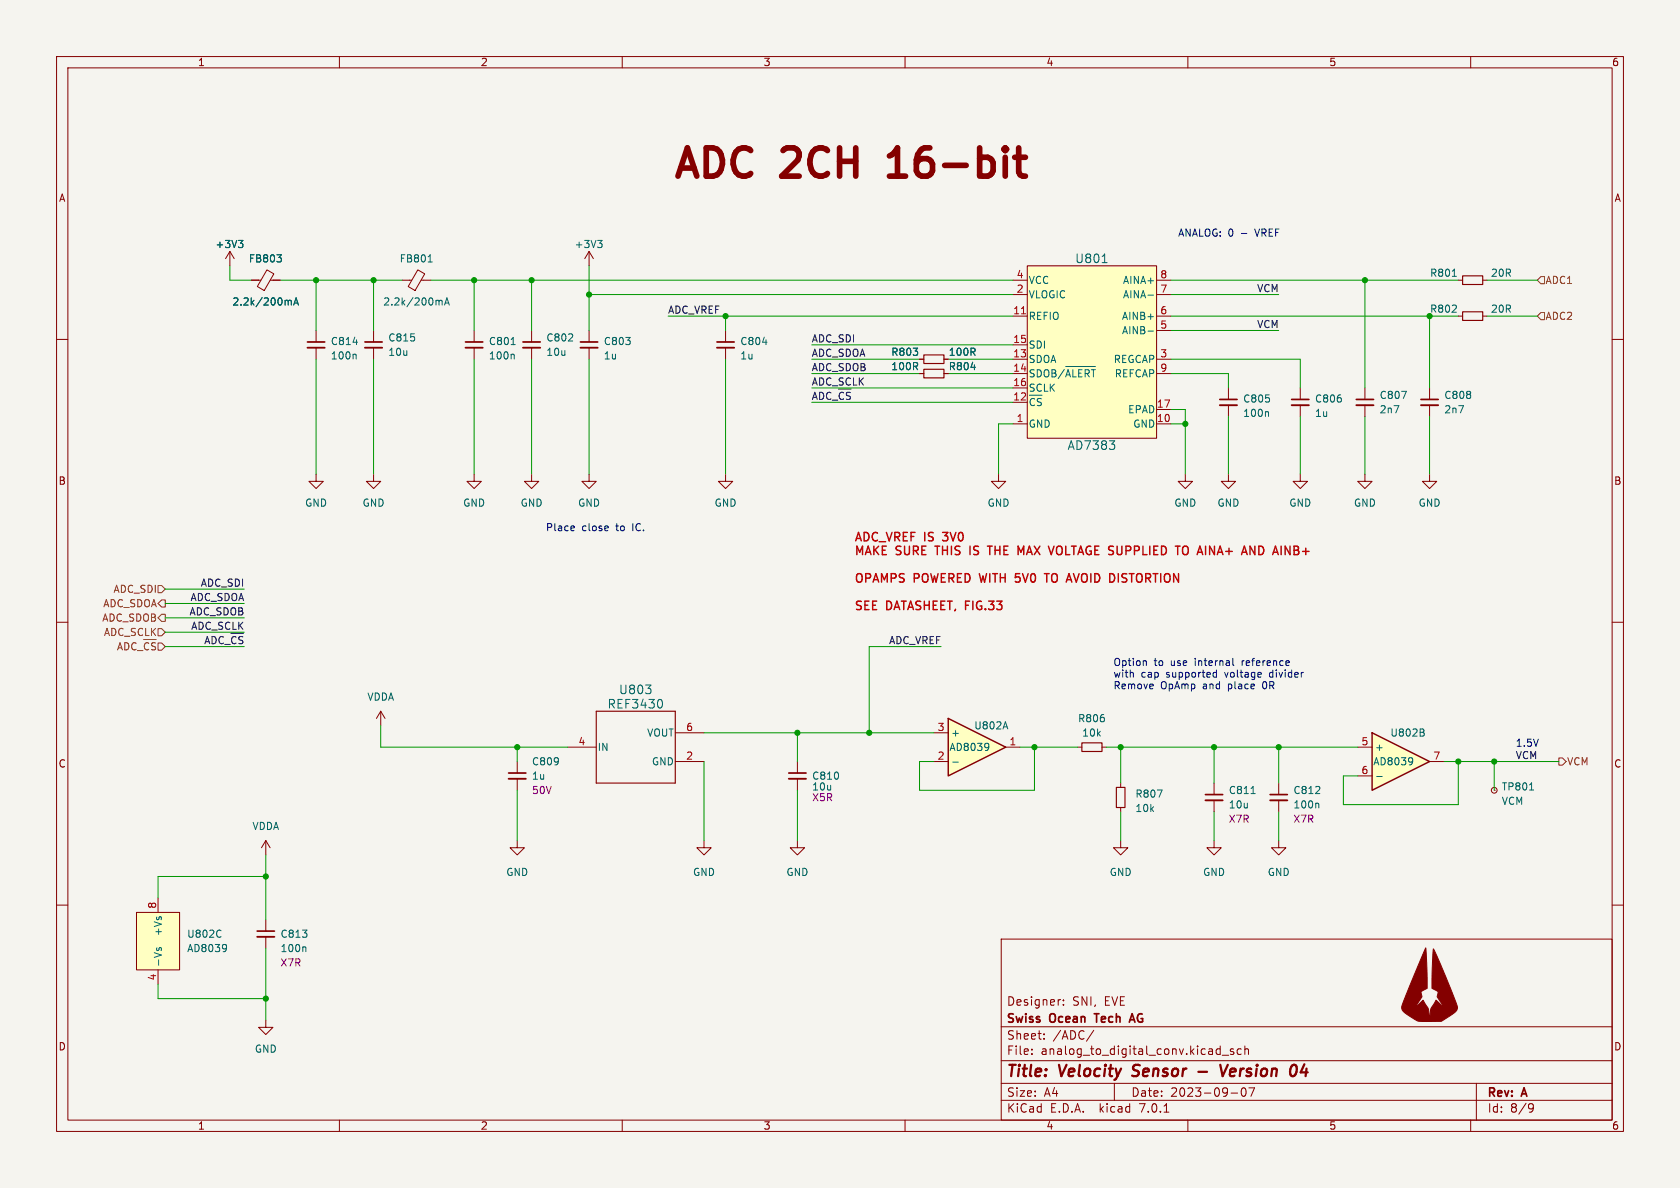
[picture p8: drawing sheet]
<svg xmlns="http://www.w3.org/2000/svg" width="297mm" height="210mm" viewBox="0 0 297 210" stroke-linecap="round" stroke-linejoin="round" font-family="sans-serif">
<path d="M0 0h297v210h-297z" fill="#f5f4ef" stroke="#f5f4ef" stroke-width=".18"/>
<g fill="none" stroke="#840000" stroke-width=".18">
<path d="M10 10h277v190h-277zM12 12h273v186h-273zM60 10v2M110 10v2M160 10v2M210 10v2M260 10v2M10 60h2M257.8 49.5h.8M257.8 55.9h.8M262.1 49.5h.8M262.1 55.9h.8"/>
<path d="M285 60h2M104.1 83.8v1.3h1.3l-1.3 1.3-1.2-1.3h1.2M10 110h2M285 110h2M198.1 138.4v.8M10 160h2M198.1 142.7v.8M285 160h2M177 166h108v32h-108zM187.4 176.7h.1M188 177.6v.1M188 176.8v.1"/>
<path d="M60 198v2M110 198v2M160 198v2M177 194.5h108M177 191.5h108M177 187.5h108M177 181.5h108M182.4 186.3v.1M182.4 185.5v.1M184.6 183.6v.1M184.6 182.8v.1M193.4 182.1l-1.3 2"/>
<path d="M197 191.5v3M205.8 196.6h.8M210 198v2M216.1 186.5h1.1M217.6 193.2h1.2M218.1 185.5l-.4-.1-.2 .2 .1 .2 .5 .2v.3h-.6M219.4 185.5l-.4-.1-.3 .3v.4l.2 .2h.5M219.6 192.4l.2-.1a.81 .81 0 0 1 .6 .6 .81 .81 0 0 1-.3 .8l-.2 .1a.81 .81 0 0 1-.6-.6 .81 .81 0 0 1 .3-.8zM220.1 185.5l.2-.1 .3 .1 .1 .9M220.1 184.9v1.5M220.8 192.3h1l-.7 1.5M260 198v2"/>
<path d="M261 191.5v6.5M270.5 195.1l.5 .1a.99 .99 0 0 1-.4 1.4h-.2M271.1 195.7l-.2 .3h-.4"/>
</g>
<path d="M200.1 190.1l.3 .1M211.9 189.5h1.5M215.7 188.2l.4 2 1-2M228.9 188.2a1.3 1.3 0 0 1-.1 1.9" fill="none" stroke="#840000" stroke-width=".4"/>
<path d="M193.4 179.2h.9M199.6 180.7l.5-1.5 .5 1.5M199.8 180.3h.7" fill="none" stroke="#840000" stroke-width=".3"/>
<path d="M258.6 48.8h3.5v1.5h-3.5zM258.6 55.1h3.5v1.5h-3.5zM197.4 139.2h1.5v3.5h-1.5z" fill="none" stroke="#840000" stroke-width=".2"/>
<path d="M256.8 48.8h.7" fill="none" stroke="#006464" stroke-width=".18"/>
<path d="M167.6 127l10.2 5.1-10.2 5.1z" fill="#ffffc2"/>
<path d="M167.6 127l10.2 5.1-10.2 5.1z" fill="none" stroke="#840000" stroke-width=".25"/>
<g fill="none" stroke="#840000" stroke-width=".18">
<path d="M40.6 44.5l-.7 1.2M40.6 44.5v2.5M40.6 44.5l.8 1.2M83.8 58.4v2.1M179.1 55.9h2.5M179.1 52.1h2.5M179.1 49.5h2.5M181.6 47h22.9v30.5h-22.9zM204.5 55.9h2.5M204.5 52.1h2.5M204.5 49.5h2.5M204.5 58.4h2.5"/>
<path d="M83.8 61.5v2M179.1 74.9h2.5M179.1 71.1h2.5M179.1 63.5h2.5M179.1 66h2.5M179.1 61h2.5M179.1 68.6h2.5M204.5 74.9h2.5M204.5 63.5h2.5M204.5 66h2.5M204.5 72.4h2.5M217.2 68.6v2"/>
<path d="M217.2 71.6v2.1M229.9 68.6v2M229.9 71.6v2.1M241.3 68.6v2M241.3 71.6v2.1M252.7 68.6v2M252.7 71.6v2.1M94 83.8v1.3h1.2l-1.2 1.3-1.3-1.3h1.3M176.5 83.8v1.3h1.3l-1.3 1.3-1.2-1.3h1.2M209.5 83.8v1.3h1.3l-1.3 1.3-1.2-1.3h1.2M217.2 83.8v1.3h1.2l-1.2 1.3-1.3-1.3h1.3M229.9 83.8v1.3h1.2l-1.2 1.3-1.3-1.3h1.3"/>
<path d="M241.3 83.8v1.3h1.3l-1.3 1.3-1.3-1.3h1.3M252.7 83.8v1.3h1.3l-1.3 1.3-1.2-1.3h1.2M141 134.6v2.1M141 137.7v2M165.1 134.6h2.5M165.1 129.5h2.5M177.8 132.1h2.5M190.5 132.1h.8M194.8 132.1h.8M214.6 138.4v2.1M226.1 138.4v2.1M264.2 139.7h.1"/>
<path d="M27.9 158.8v2.5M141 148.6v1.3h1.2l-1.2 1.2-1.3-1.2h1.3M198.1 148.6v1.3h1.3l-1.3 1.2-1.3-1.2h1.3M214.6 148.6v1.3h1.3l-1.3 1.2-1.2-1.2h1.2M214.6 141.5v2M226.1 148.6v1.3h1.2l-1.2 1.2-1.3-1.2h1.3M226.1 141.5v2M24.1 161.3h7.6v10.2h-7.6zM27.9 171.5v2.5M47 162.6v2M47 165.6v2"/>
<circle cx="264.2" cy="139.7" r=".51"/>
</g>
<g fill="none" stroke="#006464" stroke-width=".18">
<path d="M42.2 42.5h.7l-.4 .5M42.7 43l.2 .2v.3l-.2 .3M194.9 46.4h.8M202.9 58.5h1M202.9 52.2h1M90.4 60.9h.7M90.7 62.6l.2 .2v.7M182.8 65.4h-.5l-.2 .2M182.9 70.6l-.4-.2-.3 .3M184 65.7l-.1-.3h-.5v1.2M184.1 70.5l-.5-.1-.2 .3M184.6 65.8a.42 .42 0 0 1 .4-.5 .42 .42 0 0 1 .4 .5"/>
<path d="M186.6 65.6l-.2-.2h-.4v1.2M188.2 65.3l-1.1 1.6M188.4 66.6l.4-1.2 .4 1.2M188.4 64.8h5.3M189.7 65.4v1.2M191.3 65.4h-.6v1.2M192.6 65.6l-.3-.2h-.5v1.2M192.9 65.4h.8M193.3 65.4v1.2M196.1 77.9h1l-.5 .6M197 78.6v.7M224.1 72.8l.2 .2v.6"/>
<path d="M168.5 134.7h.9M174.7 131.5a1.07 1.07 0 0 1-.1 1M174.8 131.9l-.1 .2M270.4 139.7h.7M221.2 140.3h.7M233 142l.1 .2v.6M27.7 167.6v.3M28.1 167.9l.1-.3 .1-.1 .2 .2v.2M39.9 167l.1 .1a1.07 1.07 0 0 1-.1 1M40 167.5l-.1 .2M53.9 167.4l.2 .2v.6"/>
</g>
<g fill="#ffffc2" stroke="#ffffc2" stroke-width=".18">
<path d="M181.6 47h22.9v30.5h-22.9z"/>
<path d="M24.1 161.3h7.6v10.2h-7.6z"/>
</g>
<path d="M180.6 55.5h.7" fill="none" stroke="#a90000" stroke-width=".18"/>
<path d="M82.3 61.5h3M215.6 71.6h3.1M228.3 71.6h3.1M239.8 71.6h3M251.2 71.6h3.1M139.4 137.7h3.1M213.1 141.5h3.1M224.5 141.5h3.1M45.5 165.6h3" fill="none" stroke="#840000" stroke-width=".33"/>
<path d="M82.3 60.5h3M215.6 70.6h3.1M228.3 70.6h3.1M239.8 70.6h3M251.2 70.6h3.1M139.4 136.7h3.1M213.1 140.5h3.1M224.5 140.5h3.1M45.5 164.6h3" fill="none" stroke="#840000" stroke-width=".3"/>
<path d="M191.3 131.3h3.5v1.5h-3.5z" fill="none" stroke="#840000" stroke-width=".2"/>
<path d="M252.1 167.6l.2 7.1-1.1 .6 .2 .9-1.5 2.2 1.7-1.6 .2 .4a3.6 3.6 0 0 1 .9 2.8l.1-.1a4.3 4.3 0 0 1 1.1-3.1l1.6 1.6-1.4-2.2 .2-.9-1.1-.6 .2-7 3.1 7.2a11.5 11.5 0 0 1 1.1 3.4l-.4 .6-2.4 1.7h-2a4.2 4.2 0 0 1-2.4-.2l-.3-.2a5.9 5.9 0 0 1-2.3-1.9v-.3l.5-1.5z" fill="#840000" stroke="#840000" stroke-width=".18"/>
<path d="M242.6 129.5l10.1 5.1-10.1 5.1z" fill="#ffffc2"/>
<path d="M242.6 129.5l10.1 5.1-10.1 5.1z" fill="none" stroke="#840000" stroke-width=".25"/>
<g fill="none" stroke="#840000" stroke-width=".18">
<path d="M44.4 49.5h1.7M47.2 47.7l1.2 .7-1.7 3-1.2-.8zM47.8 49.5h1.7M55.9 58.4v2.1M66 58.4v2.1M71.1 49.5h1.7M73.9 47.7l1.2 .7-1.7 3-1.2-.8zM74.4 49.5h1.8M94 58.4v2.1M104.1 44.5l-.7 1.2M104.1 44.5v2.5M104.1 58.4v2.1"/>
<path d="M104.1 44.5l.8 1.2M128.3 58.4v2.1M55.9 61.5v2M66 61.5v2M94 61.5v2M104.1 61.5v2M128.3 61.5v2M162.6 63.5h.7M162.6 66h.7M166.9 63.5h.7M166.9 66h.7M55.9 83.8v1.3h1.2l-1.2 1.3-1.3-1.3h1.3"/>
<path d="M66 83.8v1.3h1.3l-1.3 1.3-1.2-1.3h1.2M83.8 83.8v1.3h1.3l-1.3 1.3-1.3-1.3h1.3M128.3 83.8v1.3h1.2l-1.2 1.3-1.3-1.3h1.3M67.3 125.7l.8 1.3M67.3 125.7v2.6M67.3 125.7l-.8 1.3M91.4 134.6v2.1M91.4 137.7v2M100.3 132.1h5.1M119.4 134.6h5.1M119.4 129.5h5.1M240 132.1h2.6"/>
<path d="M240 137.2h2.6M252.7 134.6h2.6M47 148.6l.8 1.3M47 148.6v2.5M47 148.6l-.8 1.3M91.4 148.6v1.3h1.3l-1.3 1.2-1.2-1.2h1.2M124.5 148.6v1.3h1.2l-1.2 1.2-1.3-1.2h1.3M47 180.3v1.3h-1.3l1.3 1.3 1.3-1.3h-1.3"/>
</g>
<g fill="none" stroke="#006464" stroke-width=".18">
<path d="M42.2 42.5h.7l-.4 .5M42.7 43l.2 .2v.3l-.2 .3M49 45h.7l-.4 .5M49.7 45.6v.6M51 53.1h.4l.1 .8M51.9 53.9l.4-1.2 .5 1.2M52 53.6h.6M75.7 46.3h.7M77.7 53.1h.4l.1 .8M78.6 53.9l.4-1.2 .4 1.2M78.7 53.6h.6M105.7 42.5h.7l-.4 .5"/>
<path d="M106.2 43l.2 .2v.3l-.2 .3M62.8 62.6l.2 .2v.7M117 123.8l.1 .4-.1 .8M243.4 137.3h.9M249.6 134l.1 .1a1.07 1.07 0 0 1-.1 1M249.7 134.5l-.1 .2M251.7 129.5l.1 .2-.1 .4M251.7 129v.3"/>
</g>
<path d="M54.4 61.5h3M64.5 61.5h3.1M92.5 61.5h3M102.6 61.5h3.1M126.7 61.5h3.1M89.9 137.7h3.1" fill="none" stroke="#840000" stroke-width=".33"/>
<path d="M54.4 60.5h3M64.5 60.5h3.1M92.5 60.5h3M102.6 60.5h3.1M126.7 60.5h3.1M89.9 136.7h3.1" fill="none" stroke="#840000" stroke-width=".3"/>
<path d="M163.3 62.7h3.6v1.6h-3.6zM163.3 65.3h3.6v1.5h-3.6zM105.4 125.7h14v12.7h-14z" fill="none" stroke="#840000" stroke-width=".2"/>
<g fill="none" stroke="#725600" stroke-width=".18">
<path d="M272.4 48.9h.6v1.3h-.6l-.6-.7zM272.4 55.2h.6v1.3h-.6l-.6-.6zM20.8 114.9l.4-1.3 .4 1.3M22.7 113.9l-.2-.2-.4-.1v1.3M24.1 113.7l-.4-.1-.4 .3M26.3 113.7l-.4-.1-.3 .3M27.5 113.7l-.5-.1-.2 .3M27.9 111.1h.7l.6 .7-.6 .6h-.7zM27.9 113.7h.7l.6 .6-.6 .6h-.7zM27.9 103.5h.7l.6 .6-.6 .7h-.7zM28.6 108.6h.6v1.3h-.6l-.7-.7zM28.6 106h.6v1.3h-.6l-.7-.6z"/>
<path d="M275.6 134h.6l.7 .6-.7 .7h-.6z"/>
</g>
<path d="M171.5 96.5v1.5M174.6 96.5h.8M175 96.5v1.5M209.1 97.8l.3 .2h.3M209.7 96.5h-.3l-.3 .3M221 96.5l.8 1.5v-1.5M184.6 101.4h.9M185.1 101.4v1.5" fill="none" stroke="#c20000" stroke-width=".25"/>
<path d="M101.5 93v.3l-.6 .1M202.5 116.8l.2 .2v.6M214.6 119.6h.5M214.6 118.9h.5M215.1 118.4v1.3M218 116.4v1.1l.1 .1M222.9 118.9l.1 .3-.6 .1M227.8 116.8l.1 .3-.6 .1M227.9 117.6h-.1" fill="none" stroke="#0000c2" stroke-width=".18"/>
<path d="M157.2 31.1h2.9M157.7 27.3l-.5 .3M179.4 27.8h1.9M180.1 30.4l.2 .5 .5 .2h.5" fill="none" stroke="#840000" stroke-width="1"/>
<g fill="none" stroke="#009600" stroke-width=".18">
<path d="M40.6 47v2.5h3.8M49.5 49.5h21.6M55.9 49.5v8.9M66 49.5v8.9M76.2 49.5h102.9M83.8 49.5v8.9M94 49.5v8.9M104.1 47v11.4M104.1 52.1h75M118.1 55.9h61M128.3 55.9v2.5M207 49.5h50.8"/>
<path d="M207 58.4h19.1M207 52.1h19.1M207 55.9h50.8M241.3 49.5v19.1M252.7 55.9v12.7M262.9 49.5h8.9M262.9 55.9h8.9M55.9 63.5v20.3M66 63.5v20.3M83.8 63.5v20.3M94 63.5v20.3M104.1 63.5v20.3"/>
<path d="M128.3 63.5v20.3M143.5 63.5h19.1M143.5 66h19.1M143.5 71.1h35.6M143.5 61h35.6M143.5 68.6h35.6M167.6 63.5h11.5M167.6 66h11.5M179.1 74.9h-2.6v8.9M207 63.5h22.9v5.1M207 66h10.2v2.6M207 74.9h2.5"/>
<path d="M207 72.4h2.5v11.4M217.2 73.7v10.1M229.9 73.7v10.1M241.3 73.7v10.1M252.7 73.7v10.1M29.2 114.3h14M29.2 111.8h14M29.2 104.1h14M29.2 106.7h14M29.2 109.2h14M166.4 114.3h-12.7v15.2M67.3 128.3v3.8h33"/>
<path d="M91.4 132.1v2.5M91.4 139.7v8.9M124.5 129.5h40.6M124.5 134.6v14M141 129.5v5.1M141 139.7v8.9M180.3 132.1h10.2M182.9 132.1v7.6h-20.3v-5.1h2.5M195.6 132.1h44.4M198.1 132.1v6.3M214.6 132.1v6.3M226.1 132.1v6.3"/>
<path d="M255.3 134.6h20.3M257.8 134.6v7.6h-20.3v-5h2.5M264.2 134.6v5.1M47 151.1v11.5M47 154.9h-19.1v3.9M198.1 143.5v5.1M214.6 143.5v5.1M226.1 143.5v5.1M27.9 174v2.5h19.1M47 167.6v12.7"/>
</g>
<g fill="#009600" stroke="#009600" stroke-width=".18">
<circle cx="182.9" cy="132.1" r=".46"/>
<circle cx="141" cy="129.5" r=".46"/>
<circle cx="153.7" cy="129.5" r=".46"/>
<circle cx="226.1" cy="132.1" r=".46"/>
<circle cx="83.8" cy="49.5" r=".46"/>
<circle cx="66" cy="49.5" r=".46"/>
<circle cx="55.9" cy="49.5" r=".46"/>
<circle cx="94" cy="49.5" r=".46"/>
<circle cx="264.2" cy="134.6" r=".46"/>
<circle cx="257.8" cy="134.6" r=".46"/>
<circle cx="214.6" cy="132.1" r=".46"/>
<circle cx="198.1" cy="132.1" r=".46"/>
<circle cx="47" cy="154.9" r=".46"/>
<circle cx="91.4" cy="132.1" r=".46"/>
<circle cx="47" cy="176.5" r=".46"/>
<circle cx="241.3" cy="49.5" r=".46"/>
<circle cx="252.7" cy="55.9" r=".46"/>
<circle cx="209.5" cy="74.9" r=".46"/>
<circle cx="128.3" cy="55.9" r=".46"/>
<circle cx="104.1" cy="52.1" r=".46"/>
</g>
<g font-size="7" fill="#840000">
<text x="119.4" y="31.8">ADC 2CH</text>
<text x="159.3" y="31.8">16-bit</text>
</g>
<g font-size="2.8" fill="#840000">
<text x="178" y="190.8">Title:</text>
<text x="187.4" y="190.8">Velocity</text>
<text x="201" y="190.8">Sensor</text>
<text x="217.7" y="190.8">Version</text>
<text x="230.6" y="190.8">04</text>
</g>
<g font-size="2.1" fill="#006464">
<text x="190" y="46.7">U801</text>
<text x="188.7" y="79.7">AD7383</text>
<text x="107.3" y="125.4">REF3430</text>
<text x="109.4" y="122.9">U803</text>
</g>
<g font-size="2.1" fill="#c20000">
<text x="151.1" y="95.8">ADC_VREF IS</text>
<text x="167.1" y="95.8">3V0</text>
<text x="151.1" y="98.2">MAKE SURE</text>
<text x="165.8" y="98.2">THIS</text>
<text x="172.1" y="98.2">IS</text>
<text x="175.8" y="98.2">THE MAX VOLTAGE SUPPLIED</text>
<text x="210.3" y="98.2">TO AINA+</text>
<text x="222.7" y="98.2">AND AINB+</text>
<text x="151.1" y="103.1">OPAMPS POWERED WITH 5V0</text>
<text x="151.1" y="108">SEE DATASHEET, FIG.33</text>
<text x="185.8" y="103.1">TO AVOID DISTORTION</text>
</g>
<g font-size="2.1" fill="#840000">
<text x="178" y="177.9">Designer:</text>
<text x="189.6" y="177.9">SNI,</text>
<text x="195.2" y="177.9">EVE</text>
<text x="178" y="183.9">Sheet:</text>
<text x="178" y="181.1">Swiss</text>
<text x="185.7" y="181.1">Ocean</text>
<text x="186.2" y="183.9">/ADC/</text>
<text x="194.2" y="181.1">Tech</text>
<text x="200.9" y="181.1">AG</text>
<text x="178" y="186.6">File:</text>
<text x="184" y="186.6">analog_to_digital_conv.kicad_sch</text>
<text x="178" y="196.8">KiCad</text>
<text x="178" y="194">Size:</text>
<text x="184.6" y="194">A4</text>
<text x="185.7" y="196.8">E.D.A.</text>
<text x="194.4" y="196.8">kicad</text>
<text x="200" y="194">Date:</text>
<text x="201.5" y="196.8">7.0.1</text>
<text x="206.9" y="194">2023-09-07</text>
<text x="263" y="194.2">Rev:</text>
<text x="263" y="196.8">Id:</text>
<text x="267" y="196.8">8/9</text>
<text x="269.2" y="194.2">A</text>
</g>
<g font-size="1.8" fill="#840000">
<text x="35" y="11.8">1</text>
<text x="85" y="11.8">2</text>
<text x="135" y="11.8">3</text>
<text x="185" y="11.8">4</text>
<text x="235" y="11.8">5</text>
<text x="285" y="11.8">6</text>
<text x="10.4" y="35.8">A</text>
<text x="285.4" y="35.8">A</text>
<text x="10.3" y="85.8">B</text>
<text x="285.3" y="85.8">B</text>
<text x="10.3" y="135.8">C</text>
<text x="285.3" y="135.8">C</text>
<text x="10.3" y="185.8">D</text>
<text x="285.3" y="185.8">D</text>
<text x="35" y="199.8">1</text>
<text x="85" y="199.8">2</text>
<text x="135" y="199.8">3</text>
<text x="185" y="199.8">4</text>
<text x="235" y="199.8">5</text>
<text x="285" y="199.8">6</text>
</g>
<g font-size="1.8" fill="#0000c2">
<text x="208.3" y="41.9">ANALOG: 0</text>
<text x="219.4" y="41.9">-</text>
<text x="222.1" y="41.9">VREF</text>
<text x="96.5" y="94">Place</text>
<text x="102.9" y="94">close</text>
<text x="109" y="94">to</text>
<text x="112" y="94">IC.</text>
<text x="196.8" y="117.8">Option</text>
<text x="196.8" y="119.9">with</text>
<text x="201.8" y="119.9">cap</text>
<text x="204.1" y="117.8">to</text>
<text x="206.2" y="119.9">supported</text>
<text x="207" y="117.8">use</text>
<text x="211.4" y="117.8">internal</text>
<text x="216.7" y="119.9">voltage</text>
<text x="219.8" y="117.8">reference</text>
<text x="224.7" y="119.9">divider</text>
<text x="196.8" y="121.9">Remove</text>
<text x="205.2" y="121.9">OpAmp</text>
<text x="212.7" y="121.9">and</text>
<text x="217.2" y="121.9">place</text>
<text x="223.5" y="121.9">0R</text>
<text x="268" y="132.1">1.5V</text>
</g>
<g font-size="1.8" fill="#006464">
<text x="38" y="44">+3V3</text>
<text x="43.9" y="46.5">FB803</text>
<text x="70.6" y="46.5">FB801</text>
<text x="101.5" y="44">+3V3</text>
<text x="181.9" y="52.9">VLOGIC</text>
<text x="181.9" y="50.4">VCC</text>
<text x="198.4" y="52.9">AINA-</text>
<text x="198.4" y="50.4">AINA+</text>
<text x="252.8" y="49.1">R801</text>
<text x="263.5" y="49.1">20R</text>
<text x="41" y="54.2">2.2k/200mA</text>
<text x="67.7" y="54.2">2.2k/200mA</text>
<text x="181.9" y="56.7">REFIO</text>
<text x="198.2" y="59.2">AINB-</text>
<text x="198.2" y="56.7">AINB+</text>
<text x="252.8" y="55.4">R802</text>
<text x="263.5" y="55.4">20R</text>
<text x="58.4" y="61.2">C814</text>
<text x="58.4" y="63.7">100n</text>
<text x="68.6" y="60.5">C815</text>
<text x="68.6" y="63.1">10u</text>
<text x="86.4" y="61.2">C801</text>
<text x="86.4" y="63.7">100n</text>
<text x="96.5" y="60.5">C802</text>
<text x="96.5" y="63.1">10u</text>
<text x="106.7" y="61.2">C803</text>
<text x="106.7" y="63.7">1u</text>
<text x="130.8" y="61.2">C804</text>
<text x="130.8" y="63.7">1u</text>
<text x="157.5" y="63.1">R803</text>
<text x="157.5" y="65.6">100R</text>
<text x="167.7" y="63.1">100R</text>
<text x="167.7" y="65.6">R804</text>
<text x="181.9" y="64.3">SDOA</text>
<text x="181.9" y="61.8">SDI</text>
<text x="196.8" y="64.3">REGCAP</text>
<text x="181.9" y="67.5">SDOB/~{ALERT}</text>
<text x="181.9" y="69.4">SCLK</text>
<text x="197" y="66.9">REFCAP</text>
<text x="219.7" y="71.3">C805</text>
<text x="232.4" y="71.3">C806</text>
<text x="243.8" y="70.7">C807</text>
<text x="255.3" y="70.7">C808</text>
<text x="181.9" y="75.8">GND</text>
<text x="181.9" y="72.6">~{CS}</text>
<text x="199.3" y="73.2">EPAD</text>
<text x="200.2" y="75.8">GND</text>
<text x="219.7" y="73.9">100n</text>
<text x="232.4" y="73.9">1u</text>
<text x="243.8" y="73.2">2n7</text>
<text x="255.3" y="73.2">2n7</text>
<text x="53.9" y="89.7">GND</text>
<text x="64" y="89.7">GND</text>
<text x="81.8" y="89.7">GND</text>
<text x="92" y="89.7">GND</text>
<text x="102.1" y="89.7">GND</text>
<text x="126.3" y="89.7">GND</text>
<text x="174.5" y="89.7">GND</text>
<text x="207.6" y="89.7">GND</text>
<text x="215.2" y="89.7">GND</text>
<text x="227.9" y="89.7">GND</text>
<text x="239.3" y="89.7">GND</text>
<text x="250.7" y="89.7">GND</text>
<text x="64.9" y="124">VDDA</text>
<text x="114.3" y="130.4">VOUT</text>
<text x="168.1" y="130.4">+</text>
<text x="172.2" y="129.1">U802A</text>
<text x="190.5" y="127.8">R806</text>
<text x="191.3" y="130.4">10k</text>
<text x="245.7" y="130.4">U802B</text>
<text x="94" y="135.4">C809</text>
<text x="94" y="138">1u</text>
<text x="105.7" y="132.9">IN</text>
<text x="115.1" y="135.4">GND</text>
<text x="143.5" y="138">C810</text>
<text x="167.8" y="132.9">AD8039</text>
<text x="242.7" y="135.4">AD8039</text>
<text x="243.1" y="132.9">+</text>
<text x="200.7" y="141.2">R807</text>
<text x="200.7" y="143.7">10k</text>
<text x="217.2" y="140.5">C811</text>
<text x="217.2" y="143.1">10u</text>
<text x="228.6" y="140.5">C812</text>
<text x="228.6" y="143.1">100n</text>
<text x="265.4" y="139.9">TP801</text>
<text x="265.4" y="142.4">VCM</text>
<text x="44.6" y="146.9">VDDA</text>
<text x="89.4" y="155">GND</text>
<text x="122.5" y="155">GND</text>
<text x="139" y="155">GND</text>
<text x="196.1" y="155">GND</text>
<text x="212.6" y="155">GND</text>
<text x="224.1" y="155">GND</text>
<text x="28.8" y="165.6" transform="rotate(-90 28.8 165.6)">+Vs</text>
<text x="33" y="165.9">U802C</text>
<text x="49.5" y="165.9">C813</text>
<text x="28.8" y="170.9" transform="rotate(-90 28.8 170.9)">-Vs</text>
<text x="33" y="168.5">AD8039</text>
<text x="49.5" y="168.5">100n</text>
<text x="45" y="186.2">GND</text>
</g>
<g font-size="1.8" fill="#a90000">
<text x="179.7" y="51.8">2</text>
<text x="179.7" y="49.3">4</text>
<text x="205.1" y="51.8">7</text>
<text x="205.1" y="49.3">8</text>
<text x="179.1" y="55.6">11</text>
<text x="205.1" y="58.2">5</text>
<text x="205.1" y="55.6">6</text>
<text x="179.1" y="63.2">13</text>
<text x="179.1" y="65.8">14</text>
<text x="179.1" y="60.7">15</text>
<text x="205.1" y="63.2">3</text>
<text x="205.1" y="65.8">9</text>
<text x="179.1" y="70.9">12</text>
<text x="179.1" y="68.3">16</text>
<text x="179.7" y="74.7">1</text>
<text x="204.5" y="74.7">10</text>
<text x="204.5" y="72.1">17</text>
<text x="102.2" y="131.8">4</text>
<text x="121.3" y="129.3">6</text>
<text x="165.7" y="129.3">3</text>
<text x="178.4" y="131.8">1</text>
<text x="240.6" y="131.8">5</text>
<text x="121.3" y="134.4">2</text>
<text x="165.7" y="134.4">2</text>
<text x="240.6" y="136.9">6</text>
<text x="253.3" y="134.4">7</text>
<text x="27.7" y="160.7" transform="rotate(-90 27.7 160.7)">8</text>
<text x="27.7" y="173.4" transform="rotate(-90 27.7 173.4)">4</text>
</g>
<g font-size="1.8" fill="#0f0f0f">
<text x="222.1" y="51.7">VCM</text>
<text x="118.1" y="55.5">ADC_VREF</text>
<text x="222.1" y="58.1">VCM</text>
<text x="143.5" y="60.6">ADC_SDI</text>
<text x="143.5" y="63.2">ADC_SDOA</text>
<text x="143.5" y="65.7">ADC_SDOB</text>
<text x="143.5" y="68.2">ADC_SCLK</text>
<text x="143.5" y="70.8">ADC_~{CS}</text>
<text x="33.6" y="106.3">ADC_SDOA</text>
<text x="35.4" y="103.8">ADC_SDI</text>
<text x="33.4" y="108.9">ADC_SDOB</text>
<text x="33.7" y="111.4">ADC_SCLK</text>
<text x="36" y="114">ADC_~{CS}</text>
<text x="157.1" y="114">ADC_VREF</text>
<text x="267.8" y="134.3">VCM</text>
</g>
<g font-size="1.8" fill="#725600">
<text x="273.2" y="50.4">ADC1</text>
<text x="273.2" y="56.7">ADC2</text>
<text x="18.1" y="107.5">ADC_SDOA</text>
<text x="19.9" y="105">ADC_SDI</text>
<text x="17.9" y="110">ADC_SDOB</text>
<text x="18.2" y="112.6">ADC_SCLK</text>
<text x="20.5" y="115.7">ADC_~{CS}</text>
<text x="277.1" y="135.4">VCM</text>
</g>
<g font-size="1.8" fill="#840084">
<text x="94" y="140.5">50V</text>
<text x="143.5" y="139.9">10u</text>
<text x="143.5" y="141.8">X5R</text>
<text x="217.2" y="145.6">X7R</text>
<text x="228.6" y="145.6">X7R</text>
<text x="49.5" y="171">X7R</text>
</g>
</svg>
